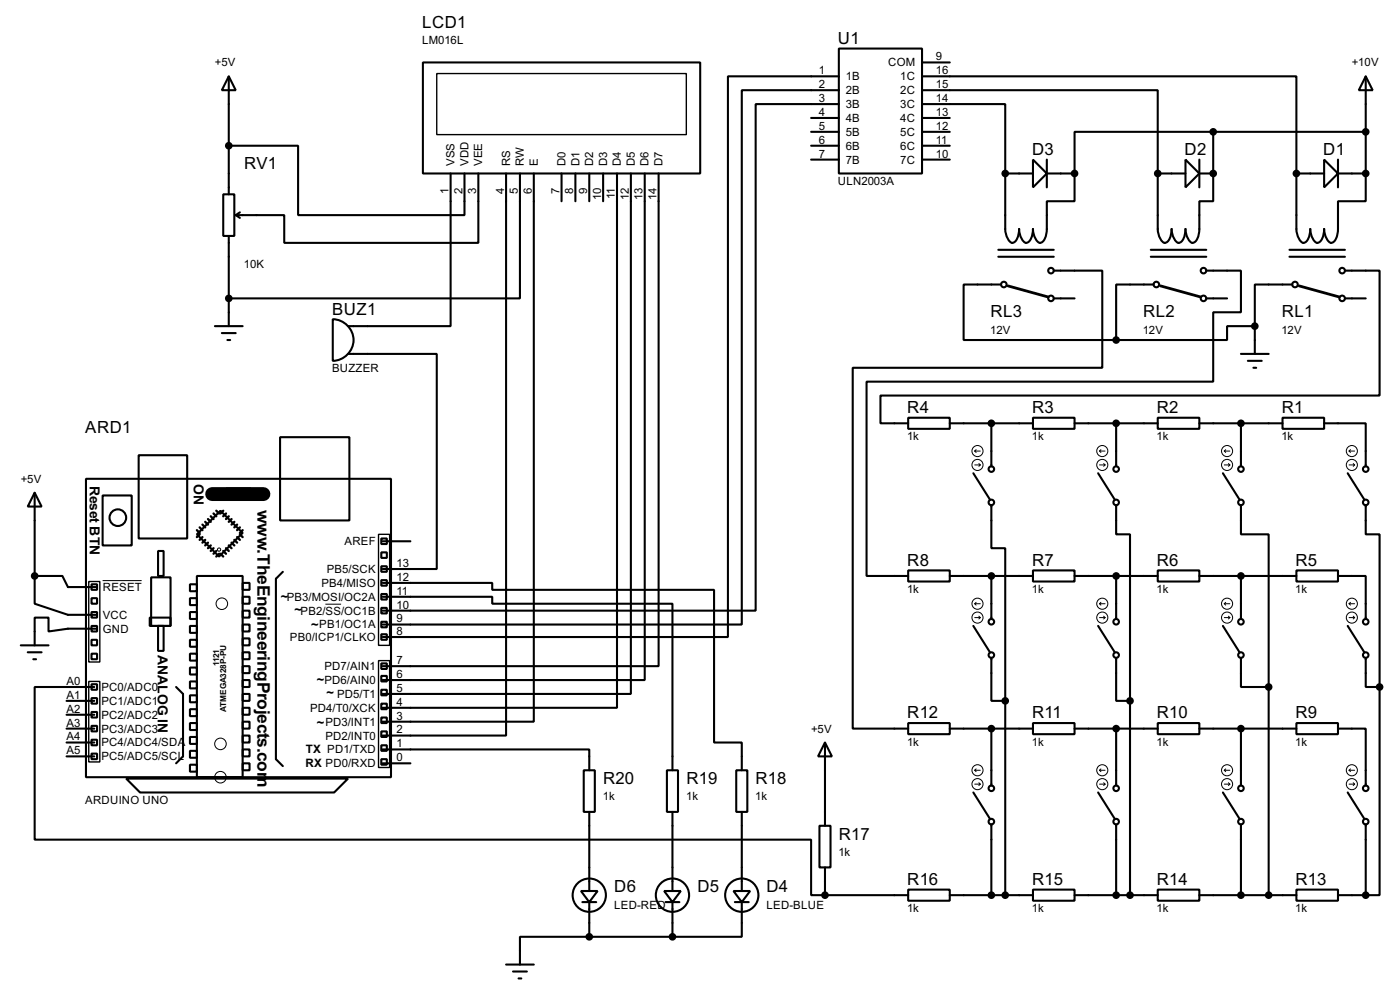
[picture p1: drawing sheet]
<svg xmlns="http://www.w3.org/2000/svg" width="256mm" height="180mm" viewBox="0 0 256 180" stroke-linecap="round" stroke-linejoin="round" font-family="sans-serif">
<g fill="none" stroke="#000" stroke-width=".38">
<path d="M41.9 14l1.3 2.5h-2.6zM41.9 14v21.6M77.5 11.4h50.8v20.3h-50.8zM153.7 8.9h15.2v22.8h-15.2zM153.7 14h-20.4v102.6h-63.2M153.7 16.5h-17.8v97.8h-65.8M153.7 19h-15.3v92.8h-68.3M168.9 19h15.2v12.7M168.9 16.5h43.2v15.2M168.9 14h68.6v17.7M168.9 11.4h5.1M250.2 14l1.3 2.5h-2.6z"/>
<path d="M250.2 14v17.7M40.9 35.6h2v7.6h-2zM41.9 26.7h12.7v12.7h30.5v-7.7M43.2 39.4l.7 .5M43.9 38.9l-.7 .5M82.5 31.7v28h-18.7M87.6 31.7v12.7h-35.5v-5h-8.9M92.7 31.7v102.9h-22.6M95.2 31.7v22.9h-53.3M97.8 31.7v100.4h-27.7M102.9 31.7v5.1M105.4 31.7v5.1"/>
<path d="M107.9 31.7v5.1M110.5 31.7v5.1M113 31.7v97.8h-42.9M115.6 31.7v95.3h-45.5M118.1 31.7v92.8h-48M120.6 31.7v90.2h-50.5M148.6 24.1h5.1M148.6 21.6h5.1M148.6 26.7h5.1M148.6 29.2h5.1M168.9 24.1h5.1M168.9 21.6h5.1"/>
<path d="M168.9 26.7h5.1M168.9 29.2h5.1M184.1 31.7v10.2a2.69 2.69 0 0 0 1.3 2.5 1.49 1.49 0 0 0 1.1-1.3l.2-1.2a2.69 2.69 0 0 0 1.3 2.5 1.49 1.49 0 0 0 1.1-1.3l.1-1.2a2.69 2.69 0 0 0 1.3 2.5 1.49 1.49 0 0 0 1.1-1.3l.2-1.2v-5.1h5v-5.1M184.1 31.7h5.1M189.2 29.2l2.6 2.5-2.6 2.6zM191.8 31.7h5M191.8 29.2v5.1M212.1 31.7v10.2a2.69 2.69 0 0 0 1.3 2.5 1.49 1.49 0 0 0 1.1-1.3l.1-1.2a2.69 2.69 0 0 0 1.3 2.5 1.49 1.49 0 0 0 1.1-1.3l.2-1.2a2.69 2.69 0 0 0 1.2 2.5 1.49 1.49 0 0 0 1.2-1.3l.1-1.2v-5.1h2.5v-5.1M212.1 31.7h5.1M217.2 29.2l2.5 2.5-2.5 2.6zM219.7 31.7h2.5M219.7 29.2v5.1"/>
<path d="M222.2 24.1h-25.4v7.6M222.2 24.1v7.6M222.2 24.1h28M237.5 31.7v10.2a2.69 2.69 0 0 0 1.3 2.5 1.49 1.49 0 0 0 1.1-1.3l.1-1.2a2.69 2.69 0 0 0 1.3 2.5 1.49 1.49 0 0 0 1.1-1.3l.2-1.2a2.69 2.69 0 0 0 1.2 2.5 1.49 1.49 0 0 0 1.2-1.3l.1-1.2v-5.1h5.1v-5.1M237.5 31.7h5.1M242.6 29.2l2.5 2.5-2.5 2.6zM245.1 31.7h5.1M245.1 29.2v5.1M39.4 59.7h5M41.9 43.2v16.5M61 58.4a3.8 3.8 0 0 1 3.8 3.8 3.8 3.8 0 0 1-3.8 3.8zM182.9 45.7h10.1"/>
<path d="M182.9 47h10.1M183.4 52.1h-6.9v10.1h28M193 49.5h8.9v17.8h-45.7v66h10.2M193 54.6h3.8M210.8 45.7h10.2M210.8 47h10.2M211.3 52.1h-6.8v10.1M221 49.5h6.3v7.6h-5.1v12.7h-63.5v35.6h7.7M221 54.6h3.8M229.9 59.7h-5.1v2.5h-20.3M229.9 59.7v5.1M236.2 45.7h10.2"/>
<path d="M236.2 47h10.2M236.7 52.1h-6.8v7.6M246.4 49.5h6.3v22.9h-91.4v5.1h5.1M246.4 54.6h3.8M40.6 61h2.6M41.7 62.2h.5M63.8 64.8h16.2v39.3h-9.9M166.4 76.5h7.6v2h-7.6zM174 77.5h15.2M181.6 77.5v7.8M189.2 76.5h7.6v2h-7.6zM196.8 77.5h15.3"/>
<path d="M204.5 77.5v7.8M212.1 76.5h7.6v2h-7.6zM219.7 77.5h15.2M227.3 77.5v7.8M227.3 64.8h5.1M228.6 66h2.5M229.6 67.3h.5M234.9 76.5h7.7v2h-7.7zM242.6 77.5h7.6v7.8M6.3 90.2l1.3 2.5h-2.5zM6.3 90.2v15.2M15.7 87.6h55.9v54.6h-55.9z"/>
<path d="M18.8 90.7h5.3v9.1h-5.3zM25.4 83.3h8.9v15.3h-8.9zM40.4 93.5l4 4-4.3 4.4-4-4.1zM41.4 89.4h4.6v2h-4.6zM51.3 80h12.7v15.2h-12.7zM69.8 98.6h1.1v1h-1.1zM70.1 99.1h5.1M178.3 86.6l3.1 4.8M181.6 92.5v7.8h2.5v28M201.2 86.6l3 4.8M204.5 92.5v5.3h2.5v30.5M224 86.6l3.1 4.8"/>
<path d="M227.3 92.5v5.3h5.1v27.9M246.9 86.6l3 4.8M250.2 92.5v5.3h2.5v27.9M3.8 118.1h5.1M5.1 119.4h2.5M6.3 105.4v5.1l6.1 2h5.1M6.3 105.4h5.1l1 2h5.1M16.8 109.5h1v1h-1zM16.8 114.6h1v1h-1zM16.8 119.6h1v1h-1zM16.8 117.1h1v1h-1zM16.8 112h1v1h-1z"/>
<path d="M16.8 106.9h1v1h-1zM17.5 115.1h-5.1l-3.5 .5v-2.6h-2.6v5.1M27.4 113h3.8v1.6h-3.8zM27.7 105.7h3.5v8.9h-3.5zM29 100.8h1v4.6h-1zM29 114.6h1v4.5h-1zM34.8 106.9h1.3v1.3h-1.3zM34.8 109.5h1.3v1.2h-1.3zM34.8 112h1.3v1.3h-1.3zM34.8 114.6h1.3v1.2h-1.3zM34.8 117.1h1.3v1.3h-1.3zM34.8 119.6h1.3v1.3h-1.3z"/>
<path d="M36.1 105.4h8.3v36.8h-8.3zM44.4 106.7h1.3v1.2h-1.3zM44.4 109.2h1.3v1.3h-1.3zM44.4 111.8h1.3v1.2h-1.3zM44.4 114.3h1.3v1.3h-1.3zM44.4 116.8h1.3v1.3h-1.3zM44.4 119.4h1.3v1.2h-1.3zM51.8 104.6l-1.3 1.3v33l1.3 1.3M69.8 103.6h1.1v1h-1.1zM69.8 106.2h1.1v1h-1.1zM69.8 108.7h1.1v1h-1.1zM69.8 111.3h1.1v1h-1.1z"/>
<path d="M69.8 113.8h1.1v1h-1.1zM69.8 101.1h1.1v1h-1.1zM69.8 116.1h1.1v1h-1.1zM70.1 106.7h20.1v1.2h40.6v28h5.1v5.1M70.1 109.2h20.1v1.3h33v30.5M166.4 104.4h7.6v2h-7.6zM174 105.4h15.2M178.3 114.6l3.1 4.8M181.6 105.4v7.9M189.2 104.4h7.6v2h-7.6zM196.8 105.4h15.3M201.2 114.6l3 4.8"/>
<path d="M204.5 105.4v7.9M212.1 104.4h7.6v2h-7.6zM219.7 105.4h17.8M224 114.6l3.1 4.8M227.3 105.4v7.9M237.5 104.4h7.6v2h-7.6zM245.1 105.4h5.1v7.9M246.9 114.6l3 4.8M6.1 120.6h.5M12.2 133.3h5.1M12.2 138.4h5.1M12.2 135.9h5.1"/>
<path d="M12.2 130.8h5.1M12.2 128.3h5.1M16.8 125.2h1v1h-1zM16.8 127.8h1v1h-1zM16.8 130.3h1v1h-1zM16.8 132.8h1v1.1h-1zM16.8 135.4h1v1h-1zM16.8 137.9h1v1h-1zM17.3 125.7h-11v28h142.3v10.1h2.5M32.3 125.7l1.2 1.3v11.4l-1.2 1.3M34.8 122.2h1.3v1.2h-1.3zM34.8 124.7h1.3v1.3h-1.3z"/>
<path d="M34.8 127.3h1.3v1.2h-1.3zM34.8 129.8h1.3v1.3h-1.3zM34.8 132.3h1.3v1.3h-1.3zM34.8 134.9h1.3v1.2h-1.3zM34.8 137.4h1.3v1.3h-1.3zM34.8 140h1.3v1.2h-1.3zM44.4 121.9h1.3v1.3h-1.3zM44.4 124.5h1.3v1.2h-1.3zM44.4 127h1.3v1.3h-1.3zM44.4 129.5h1.3v1.3h-1.3zM44.4 132.1h1.3v1.2h-1.3zM44.4 134.6h1.3v1.3h-1.3z"/>
<path d="M44.4 137.2h1.3v1.2h-1.3zM44.4 139.7h1.3v1.3h-1.3zM69.8 121.4h1.1v1h-1.1zM69.8 123.7h1.1v1h-1.1zM69.8 126.2h1.1v1.1h-1.1zM69.8 128.8h1.1v1h-1.1zM69.8 131.3h1.1v1h-1.1zM69.8 133.9h1.1v1h-1.1zM69.8 136.4h1.1v1h-1.1zM69.8 138.9h1.1v1.1h-1.1zM70.1 137.2h37.8v3.8M70.1 139.7h5.1"/>
<path d="M151.1 135.9l1.3 2.5h-2.5zM151.1 135.9v15.2M166.4 132.3h7.6v2.1h-7.6zM174 133.3h15.2M181.6 120.4v7.9h2.5M181.6 133.3v10.5M184.1 128.3v35.5M189.2 132.3h7.6v2.1h-7.6zM196.8 133.3h15.3M204.5 120.4v7.9h2.5M204.5 133.3v10.5M207 128.3v35.5"/>
<path d="M212.1 132.3h7.6v2.1h-7.6zM219.7 133.3h17.8M227.3 120.4v5.3h5.1M227.3 133.3v10.5M232.4 125.7v38.1M237.5 132.3h7.6v2.1h-7.6zM245.1 133.3h5.1v10.5M250.2 120.4v5.3h2.5M252.7 125.7v38.1h-2.5M23.1 142.5h40.7l-2.6 2.5h-35.5zM106.9 141h2.1v7.6h-2.1zM107.9 148.6v14.5"/>
<path d="M122.2 141h2v7.6h-2zM123.2 148.6v14.5M134.9 141h2v7.6h-2zM135.9 148.6v14.5M150.1 151.1h2v7.6h-2zM151.1 158.7v5.1M178.3 145l3.1 4.9M181.6 150.9v12.9M201.2 145l3 4.9M204.5 150.9v12.9M224 145l3.1 4.9M227.3 150.9v12.9"/>
<path d="M246.9 145l3 4.9M250.2 150.9v12.9M92.7 176.5h5.1M94 177.8h2.5M95 179.1h.5M106.4 163.1h3.1l-1.6 2zM106.7 165.1h2.5M107.9 171.4h-12.7v5.1M107.9 165.1v6.3M107.9 171.4h15.3M121.7 163.1h3l-1.5 2zM121.9 165.1h2.6"/>
<path d="M123.2 165.1v6.3M134.4 163.1h3l-1.5 2zM134.6 165.1h2.6M135.9 165.1v6.3h-12.7M151.1 163.8h15.3M166.4 162.8h7.6v2h-7.6zM174 163.8h15.2M189.2 162.8h7.6v2h-7.6zM196.8 163.8h15.3M212.1 162.8h7.6v2h-7.6zM219.7 163.8h17.8M237.5 162.8h7.6v2h-7.6z"/>
<path d="M245.1 163.8h5.1"/>
<circle cx="183.9" cy="52.1" r=".51"/>
<circle cx="192.5" cy="54.6" r=".51"/>
<circle cx="192.5" cy="49.5" r=".51"/>
<circle cx="211.8" cy="52.1" r=".51"/>
<circle cx="220.5" cy="49.5" r=".51"/>
<circle cx="220.5" cy="54.6" r=".51"/>
<circle cx="237.2" cy="52.1" r=".51"/>
<circle cx="245.9" cy="54.6" r=".51"/>
<circle cx="245.9" cy="49.5" r=".51"/>
<circle cx="21.6" cy="94.7" r="1.52"/>
<circle cx="181.6" cy="85.9" r=".51"/>
<circle cx="181.6" cy="91.9" r=".51"/>
<circle cx="204.5" cy="85.9" r=".51"/>
<circle cx="204.5" cy="91.9" r=".51"/>
<circle cx="227.3" cy="91.9" r=".51"/>
<circle cx="227.3" cy="85.9" r=".51"/>
<circle cx="250.2" cy="85.9" r=".51"/>
<circle cx="250.2" cy="91.9" r=".51"/>
<circle cx="181.6" cy="119.9" r=".51"/>
<circle cx="181.6" cy="113.8" r=".51"/>
<circle cx="204.5" cy="119.9" r=".51"/>
<circle cx="204.5" cy="113.8" r=".51"/>
<circle cx="227.3" cy="113.8" r=".51"/>
<circle cx="227.3" cy="119.9" r=".51"/>
<circle cx="250.2" cy="113.8" r=".51"/>
<circle cx="250.2" cy="119.9" r=".51"/>
<circle cx="181.6" cy="150.4" r=".51"/>
<circle cx="181.6" cy="144.3" r=".51"/>
<circle cx="204.5" cy="150.4" r=".51"/>
<circle cx="204.5" cy="144.3" r=".51"/>
<circle cx="227.3" cy="150.4" r=".51"/>
<circle cx="227.3" cy="144.3" r=".51"/>
<circle cx="250.2" cy="144.3" r=".51"/>
<circle cx="250.2" cy="150.4" r=".51"/>
<circle cx="107.9" cy="163.8" r="3"/>
<circle cx="123.2" cy="163.8" r="3"/>
<circle cx="135.9" cy="163.8" r="3"/>
</g>
<circle cx="222.2" cy="31.7" r=".19" fill="#000"/>
<path d="M38.9 90.4h9.4" fill="none" stroke="#000" stroke-width="2.5"/>
<g fill="none" stroke="#000" stroke-width=".42">
<path d="M36.1 97l.5 .5M36.6 96.5l.5 .5M36.6 97.8l-.5 .5M37.1 96l.5 .5M37.1 98.3l-.5 .5M37.6 95.5l.5 .5M37.6 98.8l-.5 .5M38.1 95l.5 .5M38.1 99.3l-.5 .5M38.6 94.5l.5 .5M38.6 99.8l-.5 .5M39.1 94l.5 .5"/>
<path d="M39.6 93.5l.5 .5M40.9 93.5l-.5 .5M41.4 94l-.5 .5M41.9 99.8l.5 .5M41.9 94.5l-.5 .5M42.4 99.3l.5 .5M42.4 95l-.5 .5M42.9 98.8l.5 .5M42.9 95.5l-.5 .5M43.4 98.3l.5 .5M43.4 96l-.5 .5M43.9 97.8l.5 .5"/>
<path d="M43.9 96.5l-.5 .5M44.4 97l-.5 .5M39.1 100.3l-.5 .5M39.6 100.8l-.5 .5M40.1 101.3l-.5 .6M40.4 101.3l.5 .6M40.9 100.8l.5 .5M41.4 100.3l.5 .5"/>
</g>
<g fill="none" stroke="#000" stroke-width=".18">
<path d="M178.6 85.1h1M178.6 82.5h1M178.6 82.5l.2 .3M178.8 82.3l-.2 .2M179.3 84.8l.3 .3M179.6 85.1l-.3 .2M201.4 85.1h1M201.4 82.5h1M201.4 82.5l.3 .3M201.7 82.3l-.3 .2M202.2 84.8l.2 .3M202.4 85.1l-.2 .2"/>
<path d="M224.3 85.1h1M224.3 82.5l.2 .3M224.3 82.5h1M224.5 82.3l-.2 .2M225 84.8l.3 .3M225.3 85.1l-.3 .2M247.1 85.1h1.1M247.1 82.5h1.1M247.1 82.5l.3 .3M247.4 82.3l-.3 .2M247.9 84.8l.3 .3M248.2 85.1l-.3 .2"/>
<path d="M18.8 106.3h7.2M59.6 110.6h2.9M178.6 113h1M178.6 110.5h1M178.6 110.5l.2 .2M178.8 110.2l-.2 .3M179.3 112.8l.3 .2M179.6 113l-.3 .3M201.4 113h1M201.4 110.5h1M201.4 110.5l.3 .2M201.7 110.2l-.3 .3"/>
<path d="M202.2 112.8l.2 .2M202.4 113l-.2 .3M224.3 113h1M224.3 110.5h1M224.3 110.5l.2 .2M224.5 110.2l-.2 .3M225 112.8l.3 .2M225.3 113l-.3 .3M247.1 113h1.1M247.1 110.5l.3 .2M247.1 110.5h1.1M247.4 110.2l-.3 .3"/>
<path d="M247.9 112.8l.3 .2M248.2 113l-.3 .3M178.6 143.5h1M178.6 141h1M178.6 141l.2 .2M178.8 140.7l-.2 .3M179.3 143.3l.3 .2M179.6 143.5l-.3 .3M201.4 143.5h1M201.4 141h1M201.4 141l.3 .2M201.7 140.7l-.3 .3"/>
<path d="M202.2 143.3l.2 .2M202.4 143.5l-.2 .3M224.3 143.5h1M224.3 141h1M224.3 141l.2 .2M224.5 140.7l-.2 .3M225 143.3l.3 .2M225.3 143.5l-.3 .3M247.1 143.5h1.1M247.1 141l.3 .2M247.1 141h1.1M247.4 140.7l-.3 .3"/>
<path d="M247.9 143.3l.3 .2M248.2 143.5l-.3 .3"/>
<circle cx="179.1" cy="85.1" r="1.02"/>
<circle cx="179.1" cy="82.6" r="1.02"/>
<circle cx="201.9" cy="82.6" r="1.02"/>
<circle cx="201.9" cy="85.1" r="1.02"/>
<circle cx="224.8" cy="85.1" r="1.02"/>
<circle cx="224.8" cy="82.6" r="1.02"/>
<circle cx="247.6" cy="82.6" r="1.02"/>
<circle cx="247.6" cy="85.1" r="1.02"/>
<circle cx="40.1" cy="100.6" r=".3"/>
<circle cx="40.6" cy="110.5" r="1.06"/>
<circle cx="179.1" cy="113" r="1.02"/>
<circle cx="179.1" cy="110.5" r="1.02"/>
<circle cx="201.9" cy="113" r="1.02"/>
<circle cx="201.9" cy="110.5" r="1.02"/>
<circle cx="224.8" cy="113" r="1.02"/>
<circle cx="224.8" cy="110.5" r="1.02"/>
<circle cx="247.6" cy="113" r="1.02"/>
<circle cx="247.6" cy="110.5" r="1.02"/>
<circle cx="40.4" cy="136.1" r="1.06"/>
<circle cx="40.4" cy="142.2" r="1.06"/>
<circle cx="179.1" cy="143.5" r="1.02"/>
<circle cx="179.1" cy="141" r="1.02"/>
<circle cx="201.9" cy="143.5" r="1.02"/>
<circle cx="201.9" cy="141" r="1.02"/>
<circle cx="224.8" cy="143.5" r="1.02"/>
<circle cx="224.8" cy="141" r="1.02"/>
<circle cx="247.6" cy="143.5" r="1.02"/>
<circle cx="247.6" cy="141" r="1.02"/>
</g>
<path d="M80 13.5h45.7v11.1h-45.7zM69.3 97.8h2.1v20.3h-2.1zM16.3 106.4h2v14.8h-2zM16.3 124.7h2v14.7h-2zM69.3 120.9h2.1v19.6h-2.1z" fill="none" stroke="#000" stroke-width=".25"/>
<g fill="#000" stroke="#000" stroke-width=".38">
<circle cx="41.9" cy="26.7" r=".51"/>
<circle cx="184.1" cy="31.7" r=".51"/>
<circle cx="196.8" cy="31.7" r=".51"/>
<circle cx="212.1" cy="31.7" r=".51"/>
<circle cx="222.2" cy="31.7" r=".51"/>
<circle cx="222.2" cy="24.1" r=".51"/>
<circle cx="237.5" cy="31.7" r=".51"/>
<circle cx="250.2" cy="31.7" r=".51"/>
<circle cx="250.2" cy="24.1" r=".51"/>
<circle cx="41.9" cy="54.6" r=".51"/>
<circle cx="229.9" cy="59.7" r=".51"/>
<circle cx="181.6" cy="77.5" r=".51"/>
<circle cx="204.5" cy="77.5" r=".51"/>
<circle cx="204.5" cy="62.2" r=".51"/>
<circle cx="227.3" cy="77.5" r=".51"/>
<circle cx="6.3" cy="105.4" r=".51"/>
<circle cx="181.6" cy="105.4" r=".51"/>
<circle cx="204.5" cy="105.4" r=".51"/>
<circle cx="227.3" cy="105.4" r=".51"/>
<circle cx="181.6" cy="133.3" r=".51"/>
<circle cx="184.1" cy="128.3" r=".51"/>
<circle cx="204.5" cy="133.3" r=".51"/>
<circle cx="207" cy="128.3" r=".51"/>
<circle cx="227.3" cy="133.3" r=".51"/>
<circle cx="232.4" cy="125.7" r=".51"/>
<circle cx="252.7" cy="125.7" r=".51"/>
<circle cx="107.9" cy="171.4" r=".51"/>
<circle cx="123.2" cy="171.4" r=".51"/>
<circle cx="151.1" cy="163.8" r=".51"/>
<circle cx="181.6" cy="163.8" r=".51"/>
<circle cx="184.1" cy="163.8" r=".51"/>
<circle cx="204.5" cy="163.8" r=".51"/>
<circle cx="207" cy="163.8" r=".51"/>
<circle cx="227.3" cy="163.8" r=".51"/>
<circle cx="232.4" cy="163.8" r=".51"/>
<circle cx="250.2" cy="163.8" r=".51"/>
</g>
<path d="M184.7 52.3l7.3 2.1M212.6 52.3l7.4 2.1M238 52.3l7.4 2.1" fill="none" stroke="#000" stroke-width=".51"/>
<g font-size="3.6">
<text x="47.2" y="93.3" transform="rotate(90 47.2 93.3)">w</text>
<text x="47.2" y="100.5" transform="rotate(90 47.2 100.5)">.TheEngineeringProjects.com</text>
</g>
<g font-size="3.4">
<text x="77.4" y="5.1">LCD1</text>
<text x="153.5" y="8.1">U1</text>
<text x="189.1" y="28.4">D3</text>
<text x="217" y="28.4">D2</text>
<text x="242.4" y="28.4">D1</text>
<text x="44.7" y="30.9">RV1</text>
<text x="60.8" y="57.6">BUZ1</text>
<text x="181.5" y="58.1">RL3</text>
<text x="209.4" y="58.1">RL2</text>
<text x="234.8" y="58.1">RL1</text>
<text x="166.2" y="75.6">R4</text>
<text x="189.1" y="75.6">R3</text>
<text x="211.9" y="75.6">R2</text>
<text x="234.8" y="75.6">R1</text>
<text x="15.6" y="79.2">ARD1</text>
<text x="166.2" y="103.5">R8</text>
<text x="189.1" y="103.5">R7</text>
<text x="211.9" y="103.5">R6</text>
<text x="237.3" y="103.5">R5</text>
<text x="166.2" y="131.5">R12</text>
<text x="189.1" y="131.5">R11</text>
<text x="211.9" y="131.5">R10</text>
<text x="237.3" y="131.5">R9</text>
<text x="110.5" y="143.5">R20</text>
<text x="125.7" y="143.5">R19</text>
<text x="138.4" y="143.5">R18</text>
<text x="153.6" y="153.7">R17</text>
<text x="166.2" y="162">R16</text>
<text x="189.1" y="162">R15</text>
<text x="211.9" y="162">R14</text>
<text x="237.3" y="162">R13</text>
<text x="112.5" y="163.3">D6</text>
<text x="127.8" y="163.3">D5</text>
<text x="140.4" y="163.3">D4</text>
</g>
<g font-size="2.8">
<text x="16.5" y="88.9" transform="rotate(90 16.5 88.9)">Reset BTN</text>
<text x="35.5" y="88.6" transform="rotate(90 35.5 88.6)">ON</text>
<text x="28.9" y="119.9" transform="rotate(90 28.9 119.9)">ANALOG IN</text>
</g>
<g font-size="2.6">
<text x="51.4" y="110">~</text>
<text x="54" y="112.4">~</text>
<text x="57" y="115.1">~</text>
<text x="58" y="125.2">~</text>
<text x="59.8" y="127.5">~</text>
<text x="58" y="133.1">~</text>
</g>
<g font-size="2.4">
<text x="56" y="137.9">TX PD1/TXD</text>
<text x="56" y="140.4">RX PD0/RXD</text>
</g>
<g font-size="2.3">
<text x="77.3" y="8.1">LM016L</text>
<text x="171.4" y="11">9</text>
<text x="39.4" y="12.1">+5V</text>
<text x="150" y="13.6">1</text>
<text x="150" y="16.1">2</text>
<text x="154.9" y="14.7">1B</text>
<text x="154.9" y="17.2">2B</text>
<text x="162.7" y="12.1">COM</text>
<text x="164.9" y="14.7">1C</text>
<text x="164.9" y="17.2">2C</text>
<text x="171.4" y="13.6">16</text>
<text x="171.4" y="16.1">15</text>
<text x="247.6" y="12.1">+10V</text>
<text x="150" y="18.7">3</text>
<text x="150" y="21.2">4</text>
<text x="150" y="23.7">5</text>
<text x="154.9" y="19.8">3B</text>
<text x="154.9" y="22.3">4B</text>
<text x="164.9" y="19.8">3C</text>
<text x="164.9" y="22.3">4C</text>
<text x="171.4" y="18.7">14</text>
<text x="171.4" y="21.2">13</text>
<text x="171.4" y="23.7">12</text>
<text x="150" y="26.3">6</text>
<text x="150" y="28.8">7</text>
<text x="154.9" y="24.8">5B</text>
<text x="154.9" y="27.4">6B</text>
<text x="154.9" y="29.9">7B</text>
<text x="164.9" y="24.8">5C</text>
<text x="164.9" y="27.4">6C</text>
<text x="164.9" y="29.9">7C</text>
<text x="171.4" y="26.3">11</text>
<text x="171.4" y="28.8">10</text>
<text x="82.2" y="35.4" transform="rotate(-90 82.2 35.4)">1</text>
<text x="83.3" y="30.4" transform="rotate(-90 83.3 30.4)">VSS</text>
<text x="84.7" y="35.4" transform="rotate(-90 84.7 35.4)">2</text>
<text x="85.8" y="30.4" transform="rotate(-90 85.8 30.4)">VDD</text>
<text x="87.2" y="35.4" transform="rotate(-90 87.2 35.4)">3</text>
<text x="88.3" y="30.4" transform="rotate(-90 88.3 30.4)">VEE</text>
<text x="92.3" y="35.4" transform="rotate(-90 92.3 35.4)">4</text>
<text x="93.4" y="30.4" transform="rotate(-90 93.4 30.4)">RS</text>
<text x="94.9" y="35.4" transform="rotate(-90 94.9 35.4)">5</text>
<text x="96" y="30.4" transform="rotate(-90 96 30.4)">RW</text>
<text x="97.4" y="35.4" transform="rotate(-90 97.4 35.4)">6</text>
<text x="98.5" y="30.4" transform="rotate(-90 98.5 30.4)">E</text>
<text x="102.5" y="35.4" transform="rotate(-90 102.5 35.4)">7</text>
<text x="103.6" y="30.4" transform="rotate(-90 103.6 30.4)">D0</text>
<text x="105" y="35.4" transform="rotate(-90 105 35.4)">8</text>
<text x="106.1" y="30.4" transform="rotate(-90 106.1 30.4)">D1</text>
<text x="107.6" y="35.4" transform="rotate(-90 107.6 35.4)">9</text>
<text x="108.7" y="30.4" transform="rotate(-90 108.7 30.4)">D2</text>
<text x="111.2" y="30.4" transform="rotate(-90 111.2 30.4)">D3</text>
<text x="113.7" y="30.4" transform="rotate(-90 113.7 30.4)">D4</text>
<text x="116.3" y="30.4" transform="rotate(-90 116.3 30.4)">D5</text>
<text x="118.8" y="30.4" transform="rotate(-90 118.8 30.4)">D6</text>
<text x="121.4" y="30.4" transform="rotate(-90 121.4 30.4)">D7</text>
<text x="153.5" y="33.9">ULN2003A</text>
<text x="110.1" y="36.6" transform="rotate(-90 110.1 36.6)">10</text>
<text x="112.6" y="36.4" transform="rotate(-90 112.6 36.4)">11</text>
<text x="115.2" y="36.6" transform="rotate(-90 115.2 36.6)">12</text>
<text x="117.7" y="36.6" transform="rotate(-90 117.7 36.6)">13</text>
<text x="120.3" y="36.6" transform="rotate(-90 120.3 36.6)">14</text>
<text x="44.7" y="49.1">10K</text>
<text x="181.4" y="61">12V</text>
<text x="209.3" y="61">12V</text>
<text x="234.7" y="61">12V</text>
<text x="60.8" y="68.2">BUZZER</text>
<text x="166.2" y="80.6">1k</text>
<text x="189" y="80.6">1k</text>
<text x="211.9" y="80.6">1k</text>
<text x="234.7" y="80.6">1k</text>
<text x="3.8" y="88.3">+5V</text>
<text x="63.1" y="99.8">AREF</text>
<text x="58.9" y="107.4">PB4/MISO</text>
<text x="59.9" y="104.9">PB5/SCK</text>
<text x="72.6" y="106.3">12</text>
<text x="72.6" y="103.8">13</text>
<text x="18.8" y="108.2">RESET</text>
<text x="18.8" y="113.2">VCC</text>
<text x="52.5" y="109.9">PB3/MOSI/OC2A</text>
<text x="55.1" y="112.5">PB2/SS/OC1B</text>
<text x="72.6" y="113.9">9</text>
<text x="72.6" y="111.4">10</text>
<text x="72.6" y="108.8">11</text>
<text x="166.2" y="108.5">1k</text>
<text x="189" y="108.5">1k</text>
<text x="211.9" y="108.5">1k</text>
<text x="237.3" y="108.5">1k</text>
<text x="18.8" y="115.8">GND</text>
<text x="53.1" y="117.3">PB0/ICP1/CLKO</text>
<text x="58.5" y="115">PB1/OC1A</text>
<text x="72.6" y="116.2">8</text>
<text x="12.2" y="125.3">A0</text>
<text x="59.4" y="125.2">PD6/AIN0</text>
<text x="59.4" y="122.6">PD7/AIN1</text>
<text x="72.6" y="124.1">6</text>
<text x="72.6" y="121.5">7</text>
<text x="12.2" y="130.4">A2</text>
<text x="12.2" y="127.9">A1</text>
<text x="18.6" y="131.5">PC2/ADC2</text>
<text x="18.6" y="129">PC1/ADC1</text>
<text x="18.6" y="126.4">PC0/ADC0</text>
<text x="56.8" y="130.3">PD4/T0/XCK</text>
<text x="61.8" y="127.7">PD5/T1</text>
<text x="72.6" y="131.7">3</text>
<text x="72.6" y="129.2">4</text>
<text x="72.6" y="126.6">5</text>
<text x="12.2" y="135.5">A4</text>
<text x="12.2" y="133">A3</text>
<text x="18.6" y="136.6">PC4/ADC4/SDA</text>
<text x="18.6" y="134.1">PC3/ADC3</text>
<text x="59.6" y="135.3">PD2/INT0</text>
<text x="59.6" y="132.8">PD3/INT1</text>
<text x="72.6" y="136.8">1</text>
<text x="72.6" y="134.2">2</text>
<text x="148.6" y="134.1">+5V</text>
<text x="166.2" y="136.4">1k</text>
<text x="189" y="136.4">1k</text>
<text x="211.9" y="136.4">1k</text>
<text x="237.3" y="136.4">1k</text>
<text x="12.2" y="138">A5</text>
<text x="18.6" y="139.1">PC5/ADC5/SCL</text>
<text x="72.6" y="139.3">0</text>
<text x="15.6" y="147.1">ARDUINO UNO</text>
<text x="110.4" y="146.5">1k</text>
<text x="125.7" y="146.5">1k</text>
<text x="138.3" y="146.5">1k</text>
<text x="153.6" y="156.6">1k</text>
<text x="112.5" y="166.3">LED-RED</text>
<text x="140.4" y="166.3">LED-BLUE</text>
<text x="166.2" y="166.9">1k</text>
<text x="189" y="166.9">1k</text>
<text x="211.9" y="166.9">1k</text>
<text x="237.3" y="166.9">1k</text>
</g>
<g font-size="1.7">
<text x="40.1" y="122" transform="rotate(-90 40.1 122)">1121</text>
<text x="41.4" y="130.3" transform="rotate(-90 41.4 130.3)">ATMEGA328P-PU</text>
</g>
</svg>
